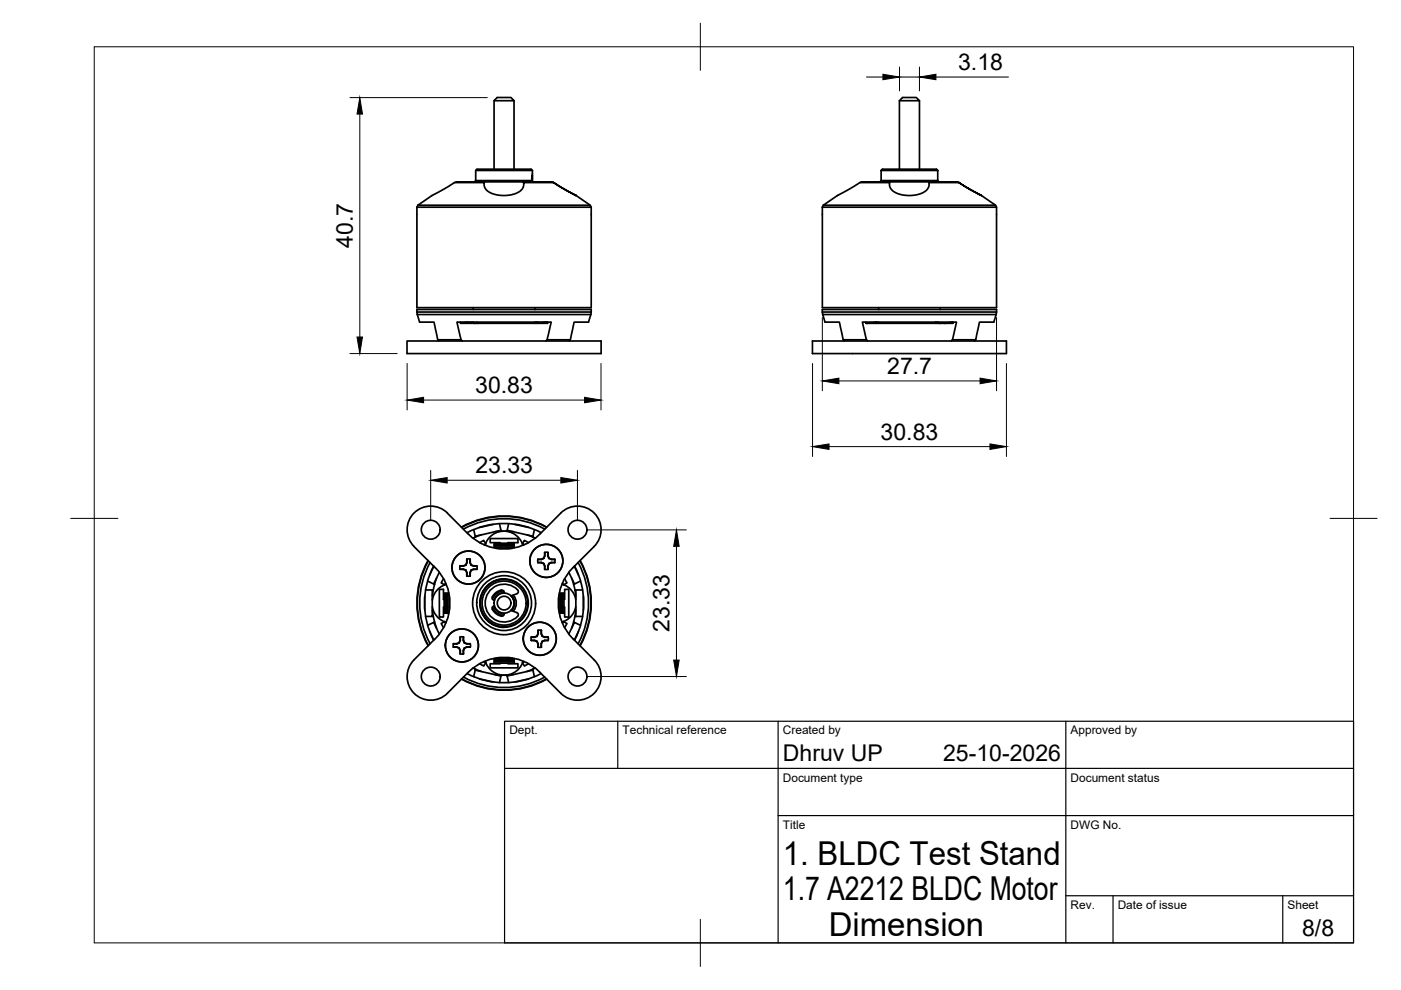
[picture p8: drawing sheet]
<svg xmlns="http://www.w3.org/2000/svg" width="297mm" height="210mm" viewBox="0 0 297 210" stroke-linecap="round" stroke-linejoin="round" font-family="sans-serif">
<!-- layer: Visible -->
<g fill="none" stroke="#000" stroke-width=".36">
<path d="M96.4 38.7l.4-.1h6l-.1 .1M100.9 36.1v2.2l-.3 .3M100.9 36.1l.2-.2h11.5l.3 .2M100.9 36.1h12M100.9 38.3h11.7M102.8 38.6h8.1l.1 .1M104.8 21.4h4.2l-.7-.7h-2.9l-.6 .7v14.5M109 21.4v14.5M110.9 38.6h6l.4 .1M112.7 37.8l.2 .5M112.8 37.3h.1M112.8 38.4l.1 .2"/>
<path d="M112.9 36.1l-.1 1.5M112.9 37.3v.6l-.1-.5M112.9 37.9v.6M113.1 38.5v.1M116.9 38.6l.5 .1 4.8 2.8-4.2-2.4a1.79 1.79 0 0 0-1.6-.4h-5.4v.9l-.8 1-1.3 .6-1.8 .3-2-.2-1.6-.7-.7-.8-.1-1.1h-5.4a1.79 1.79 0 0 0-1.6 .4l-4.1 2.3-3 2.1M182.3 38.7l.5-.1h5.9l-.1 .1M186.8 36.1l.3-.2h11.4l.3 .2M186.8 36.1h12M186.8 38.3h12M186.8 38.3l-.3 .3M186.8 36.1v2.2M188.7 38.6h8.1l.2 .1"/>
<path d="M190.7 21.4h4.2l-.6-.7h-2.9l-.7 .7v14.5M194.9 21.4v14.5M196.8 38.6h6l.5 .1M198.8 38.3l.3 .3M198.8 36.1v2.2M202.8 38.6l.5 .1M203.3 38.7l4.8 2.8-4.2-2.4a1.79 1.79 0 0 0-1.5-.4h-5.4l-.2 1.1-.7 .8-1.3 .6-1.8 .3-2-.2-1.4-.6-.9-.9-.1-1.1h-5.4a1.79 1.79 0 0 0-1.5 .4l-4.2 2.3-2.9 2.1M88.4 43.9v21.3h36.9v-21.3M88.6 43.5h36.5l.2 .4h-36.9M88.6 43.5l-.2 .4M122.2 41.5l2.9 2M174.3 43.9v21.3h37v-21.3"/>
<path d="M174.6 43.5h36.5l.2 .4h-37M174.6 43.5l-.3 .4M208.1 41.5l3 2M86.3 72.3h41.1v2.7h-41.1zM88.4 66.2h36.9M88.4 66.2v-.6h36.9v.6M88.4 66.2l.1 .5M88.5 66.7h36.8M88.5 66.7l.5 1.6h3l.8 3.7h4.9l-.8-3.7h20l-.9 3.7h4.9l.8-3.7h3.1l.5-1.6M92.8 72l.2 .3M97.6 68.3v.3h18.5v-.3M97.6 68.4l.1 .1"/>
<path d="M97.7 72l.3 .3M97.7 68.5h.1M99.3 68.3l-1.6 .2M100.3 65.2v.4M100.4 68.3l-2.7 .3M101 68.3l.3 .2-.8 .1M101.3 68.5v.1M113.4 65.2v.4M114 68.3l.3 .2M114 68.3h-.6v.3M114.1 68.4h-.7M115.8 68.3l-1.5 .2"/>
<path d="M116 72l-.3 .3M116.1 68.4l-1.9 .2M120.9 72l-.2 .3M125.3 66.2v.5M172.3 72.3h41.1v2.7h-41.1zM174.3 66.2h37M174.3 66.2v-.6h37v.6M174.3 66.2l.1 .5M174.4 66.7h36.8M174.4 66.7l.5 1.6h3.1l.8 3.7h4.9l-.9-3.7h20l-.9 3.7h5l.8-3.7h3l.5-1.6M178.8 72l.2 .3M183.6 68.5l2.3-.2-.4 .1-1.9 .2"/>
<path d="M183.6 68.3v.3M183.7 72l.3 .3M185.8 68.4l-.3 .2M186.3 68.4h-.5M186.3 68.5h-.7M186.3 65.2v.4M186.3 68.3v.3M198.4 68.3v.1M198.9 68.3l-.5 .1 .3 .2M199.3 65.2v.4M201.9 68.4l-2.8 .2M201.9 68.4l-1.8 .2"/>
<path d="M201.9 72l-.2 .3M201.9 68.4h.1M202 68.3v.3h-18.4M206.9 72l-.3 .3M211.3 66.2l-.1 .5M90.8 118.8a18.5 18.5 0 0 0 0 18.1M90.8 118.9a18.4 18.4 0 0 0 0 18M91.2 119.3a17.9 17.9 0 0 0 0 17.2M94.8 108.8l4.5 4.5a10.7 10.7 0 0 0 15.1 0l4.5-4.5a5 5 0 0 1 7.1 0 5 5 0 0 1 0 7.1l-4.5 4.4a10.7 10.7 0 0 0 0 15.1l4.5 4.5a5 5 0 0 1 0 7.1 5 5 0 0 1-7.1 0l-4.5-4.5M94.9 108.8a5 5 0 0 0-7.1 0 5 5 0 0 0 0 7.1l4.4 4.4M97.8 111.8a18.5 18.5 0 0 1 18.1 0M98.3 112.2a17.9 17.9 0 0 1 17.2 0"/>
<path d="M98.7 119.8h.1M99 118.5h.7M99 118.5v.8l-.3 .5-.5 .2h-.7v.7M99 119.3h.1M99 118.5v.8l-.2 .5-.6 .2M99 112.9a16.9 16.9 0 0 1 15.7 0M99.6 118.5v.8l.3 .5 .5 .2h.7M99.7 118.5v.8l.2 .5 .5 .2h.7v.7M99.7 119.3h-.1M99.9 119.8h.1M100.4 120h.1M100.4 112.3l.4 1.4 5.4-1.2"/>
<path d="M100.8 113.7v.2M101.7 115.1l.9-.5 .4 .7-.4 .2M102.1 113.4l-1.8 .7M102.9 115.4l-.1 .2M103 115.2l.7-1.2 1-.8 1.4-.5 1-.1 1.2 .3 1.4 .8 .8 1.1 .4 .8M104.6 111.2l-2.9 .6M104.9 116h4M104.9 115.7h4M104.9 115.5h4M104.9 116l-.1 .2M104.9 115.5l-.1-.2 .1-.1h4l.1 .1-.1 .2M104.9 115.7l-.1 .1 .1 .2"/>
<path d="M104.9 115.4l-.1 .2 .1 .1M105.1 116.3h3.5M105.9 111.1l.3 1.4M106.1 115.2v-.1h-2.2v-.9h5.9v.9h-2.1v.1M106.2 112.5l.1 .1M106.3 112.6l-1.4 .1M106.3 112.6h1.2M107.5 112.6l1.4 .1M107.5 112.5v.1M107.8 111.1l-.3 1.4 5.5 1.2M108.9 116l.1 .2M108.9 115.7l.1 .1-.1 .2"/>
<path d="M108.9 115.4l.1 .2-.1 .1M109.2 111.2l2.9 .6M111.7 113.4l1.8 .7M112.1 115.1l-.9-.5-.5 .7 .4 .2M113 113.7l-.1 .2M113.3 112.3l-.3 1.4M114 119.2h.8M114 118.6h.8M114 118.5v.8h.7l.6 .2 .2 .5v.7M114 118.6h.7l.6-.2 .2-.6v-.7h.2h.5v.7l.2 .6 .5 .2h.7M114.7 119.3l.6 .2M115.3 119.5l.2 .5"/>
<path d="M115.3 118.4h.1M115.5 117.8v.1M115.5 117.1v.8l-.2 .5-.6 .2M115.9 111.8a18.4 18.4 0 0 0-18 0M116.1 117.1v.8l.3 .5 .5 .2h.7M116.2 117.8l-.1 .1M116.4 119.5h.1M116.4 118.4h.1M116.9 119.2v.1M116.9 118.6h.1M117.6 118.5v.8h-.7l-.5 .2-.2 .5v.7M117.6 119.2h-.7l-.5 .3-.3 .5v.7"/>
<path d="M122.6 119.3a17.9 17.9 0 0 1 0 17.2M122.9 118.9a18.4 18.4 0 0 1 0 17.9M123 118.8a18.5 18.5 0 0 1 0 18.1M90.1 126.4v3M90.2 125.1h1.6M91.1 133.8l.9 1.9M91.7 128.7l.4 1.3 .7 .8 1.4 1M91.7 125.1v5.6h-1.5M91.7 130.7h.1M91.7 129.3l.4 2.6M91.9 125.1l-.2 1.3M91.9 120a16.9 16.9 0 0 0 0 15.7"/>
<path d="M91.9 123.8l.2 .1M91.9 132l-1.2 .6M91.9 132l1.2 2.4M92 120.1l-.9 1.9M92.1 131.9l-.2 .1M92.1 131.9l.5 1.3M92.2 135.4l-4.4 4.5a5 5 0 0 0 0 7.1 5 5 0 0 0 7.1 0M92.3 120.3a10.7 10.7 0 0 1 0 15.1M92.6 122.6l-.7 2.5M93.1 121.4l-1.2 2.4-1.2-.6M94 122.7l-.5 .9 .8 .4 .2-.4M94.2 127.1h-.2v-2.1h-.8v5.8h.8v-2.1h.2"/>
<path d="M94.2 129.9l.1 .1 .1-.1 .2 .1 .1-.1 .5 .1M94.3 131.9h.3M94.4 125.9v4M94.5 132.1l-.2-.3-.8 .4 .5 .9M94.6 123.9l-1.1 .5-.8 .7-.7 1-.3 1.1M94.7 125.9v4M94.7 125.9l-.4-.2-.1 .2v4M95 125.9v4M95.2 125.8l-.5 .1M95.2 126.1v3.5M96.1 137.2h.7l.6 .2 .2 .5v.8M96.1 137.2h.7l.5 .2 .2 .5 .1 .7h.7"/>
<path d="M96.1 136.5v.7M96.8 136.5h.1M96.8 137.2h.1M97.3 136.3h.1M97.4 137.4h-.1M97.5 120h.8M97.5 120.7h.8M97.5 120.7h.7l.5 .2 .3 .5v.7l.2 .1 .5-.1v-.7l.2-.5 .5-.2h.7M97.5 135.8h.1M97.6 135.1v.7l-.2 .5-.6 .2h-.7M97.6 137.9h-.1M98.2 135.1l.1 .7"/>
<path d="M98.2 135.8l.3 .5M98.2 137.9h.1M98.2 120.7l.6 .2M98.3 135.1v.7l.2 .5 .5 .2h.7l.1 .2-.1 .5h-.7l-.5 .2-.2 .5v.7M98.3 135.1h-.8v.7l-.2 .5-.5 .2h-.7M98.4 136.3l.6 .2M98.4 137.4h.1M98.7 120.9l.3 .5M99 121.4v.7M99 136.5h.7M99 137.2h.7M99 137.2l-.6 .2-.2 .5v.8"/>
<path d="M99.6 121.4h.1M99.9 120.9h.1M100.4 120.7h.1M101.1 120.7h-.7l-.5 .2-.3 .5v.7M104.4 128.7a2.59 2.59 0 0 0 2.4 1.8M104.7 127.2l.1 .1M104.7 128.5a2.25 2.25 0 0 0 2.2 1.6M104.8 139.6l.1 .2M104.8 128.5h-.1a.46 .46 0 0 0-.3 .7 2.83 2.83 0 0 0 1.9 1.4M104.9 139.8h4M104.9 139.8l-.1 .1 .1 .2M105.1 139.5h3.5"/>
<path d="M106.3 125.1a.48 .48 0 0 1 .6 .5M106.3 125.1a2.31 2.31 0 0 0-1.9 1.9l.3 .2M106.8 125.3a2.59 2.59 0 0 0-2.4 1.8M106.9 125.8v-.2a2.25 2.25 0 0 0-2.2 1.6M106.9 130v.2a.48 .48 0 0 1-.6 .4M106.9 122.7a5.1 5.1 0 0 0-5.2 5.2 5.1 5.1 0 0 0 5.2 5.1M108.3 126.3a2.13 2.13 0 0 1 0 3.1l1.3 .5M108.5 126.3a2.25 2.25 0 0 1 0 3.2M108.8 126.2a2.59 2.59 0 0 1 0 3.4M108.9 139.8l.1 .1-.1 .2M109 139.6l-.1 .2M109.6 125.9l-1.3 .5"/>
<path d="M109.6 125.9l.3-.5a4 4 0 0 0-5.8-.4 4 4 0 0 0 0 5.8 4 4 0 0 0 5.8-.4l-.3-.5M112.6 135.8h.7l.6 .2 .2 .5v.7M113.3 135.1h.1M113.3 135.8h.1M113.8 134.9h.1M113.9 136h-.1M114 134.4h.1M114.1 133.6v.8l-.2 .5-.6 .2h-.7M114.1 136.5h-.1M114.7 133.6l.1 .8M114.7 134.4l.3 .5M114.7 136.5h.1"/>
<path d="M115 134.9l.5 .2M115 136h.1M115.5 120v.7M115.5 135.1h.7M115.5 135.8h.7M115.5 135.8l-.5 .2-.3 .5v.7M116.1 120h.1M116.2 135.1h-.7l-.5-.2-.2-.5v-.8h-.5h-.3v.8l-.2 .5-.5 .2h-.7v.5v.2l1.2 .2 .2 .5v.7h.8v-.7l.2-.5 .5-.2h.7M116.2 120.7h-.7M116.2 135.1v.7M118.5 126.1v3.5M118.6 125.8l.2 .1"/>
<path d="M118.8 125.9l.1-.2 .2 .2M118.8 125.9v4M119 125.9v4M119.1 125.9l.1-.2 .1 .2M119.2 123.8l.2 .1M119.3 132.1l.2-.3 .7 .4-.5 .9M119.3 125.9l.3-.1v4.1M119.3 125.9v4M119.4 131.8l-.3 .1M119.5 124l1.5 1 .6 .8 .5 1.3M119.6 127.1h.1v-2.1h.9v5.8h-.9v-2.1h-.1M119.6 129.9l-.1 .1-.2-.1-.1 .1-.1-.1-.5 .1"/>
<path d="M119.7 122.7l.5 .9-.7 .4-.2-.4M120.6 121.4l1.2 2.4M121.2 122.6l.7 2.5M121.6 131.9l-.4 1.3M121.6 131.9l.2 .1M121.8 120.1l.9 1.9M121.8 123.8l-.2 .1M121.8 120a16.9 16.9 0 0 1 0 15.7M121.9 125.1l.2 1.3M121.9 125.1h.2M121.9 130.7h1.6M122.1 129.3l-.5 2.6"/>
<path d="M122.1 128.6l-.3 1.1-.7 1-.8 .7-.8 .4M122.7 133.8l-.9 1.9M123.1 132.6l-1.3-.6-1.2 2.4M123.1 123.2l-1.3 .6M123.5 125.1h-1.4v5.6M123.7 126.4v3M97.8 144a18.5 18.5 0 0 0 18.1 0M98.3 143.6a17.9 17.9 0 0 0 17.2 0M99 142.8a16.9 16.9 0 0 0 15.7 0M99.3 142.5l-4.5 4.5M99.3 142.5a10.7 10.7 0 0 1 15.1 0M100.3 141.6l.5 .3"/>
<path d="M100.8 142.1l5.4 1.2-.3 1.4M100.8 142.1l-.4 1.4M100.8 141.9v.2M100.8 141.9l1.3 .5M101.7 143.9l2.9 .7M102.6 140.3l.4 .2-.4 .7-.9-.5M102.9 140.2l.1 .3M103 140.5l.7 1.1 .7 .7 1.1 .6 1.1 .3 1.1-.1 1.3-.5 1.1-.9 .7-1.2M104.9 140.6h4M104.9 140.1h4M104.9 140.3h4M104.9 140.1l-.1 .1 .1 .1"/>
<path d="M104.9 140.3l-.1 .1 .1 .2M106.1 140.6v.1h-2.2v.9h5.9v-.9h-2.1v-.1M106.3 143.1l-.1 .2M107.5 143.1v.2M107.5 143.3l5.5-1.2 .3 1.4M107.5 143.3l.3 1.4M108.9 143l-2 .1-2-.1M108.9 140.1l.1 .1-.1 .1M108.9 140.3l.1 .1-.1 .2M110.9 140.2l-.1 .2M111.1 140.3l-.4 .2 .5 .7 .9-.5M112.1 143.9l-2.9 .7"/>
<path d="M112.9 141.9l.1 .2M113 141.9l-1.3 .5M113.5 141.6l-.5 .3M115.9 143.9a18.4 18.4 0 0 1-18 0"/>
<circle cx="91.3" cy="112.3" r="2"/>
<circle cx="115.8" cy="118.9" r="3.5"/>
<circle cx="122.4" cy="112.3" r="2"/>
<circle cx="97.9" cy="136.8" r="3.5"/>
<circle cx="99.3" cy="120.3" r="3.5"/>
<circle cx="106.9" cy="127.9" r="6.7"/>
<circle cx="106.9" cy="127.9" r="5.1"/>
<circle cx="106.9" cy="127.9" r="5"/>
<circle cx="106.9" cy="127.9" r="4.7"/>
<circle cx="106.9" cy="127.9" r="1.45"/>
<circle cx="106.9" cy="127.9" r="2.13"/>
<circle cx="106.9" cy="127.9" r="5.8"/>
<circle cx="114.4" cy="135.4" r="3.5"/>
<circle cx="91.3" cy="143.5" r="2"/>
<circle cx="122.4" cy="143.5" r="2"/>
</g>
<!-- layer: BORDER -->
<path d="M20 9.9h267v190h-267zM148.5 4.9v10M15 109.9h10M282 109.9h10M148.5 194.9v10" fill="none" stroke="#000" stroke-width=".21"/>
<!-- layer: TITLEBLOCK -->
<path d="M107 152.9h180v47h-180zM131 152.9v10M165 152.9v47M226 152.9v47M107 162.9h180M165 172.9h122M226 189.9h61M236 189.9v10M272 189.9v10" fill="none" stroke="#000" stroke-width=".25"/>
<!-- layer: FD_Dimensions -->
<g fill="none" stroke="#000" stroke-width=".21">
<path d="M183.7 16.3h3.5M190.7 14.2v5.1M190.7 16.3h4.2M194.9 14.2v5.1M198.4 16.3h15.4M74.2 20.7h29.1M76.3 24.2v47.3M74.2 75h10M86.3 77.1v9.8M127.4 77.1v9.8M172.3 77.1v19.7M174.3 67.3v15.6"/>
<path d="M211.3 67.3v15.6M213.4 77.1v19.7M89.8 84.8h34.1M91.3 99.7v10.5M122.4 99.7v10.5M175.8 94.7h34.1M177.9 80.8h29.9M94.8 101.8h24.1M124.5 112.3h21M143.4 115.8v24.1M124.5 143.4h21"/>
</g>
<g fill="#000" stroke="#000" stroke-width=".21">
<path d="M187.2 15.7l3.5 .6-3.5 .6zM194.9 16.3l3.5-.6v1.2zM76.3 20.7l.6 3.5h-1.2zM75.7 71.5h1.2l-.6 3.5zM86.3 84.8l3.5-.6v1.2zM123.9 84.2l3.5 .6-3.5 .6zM172.3 94.7l3.5-.6v1.2zM174.3 80.8l3.6-.6v1.2zM207.8 80.2l3.5 .6-3.5 .6zM209.9 94.1l3.5 .6-3.5 .6zM91.3 101.8l3.5-.5v1.1zM118.9 101.3l3.5 .5-3.5 .6z"/>
<path d="M143.4 112.3l.6 3.5h-1.2zM142.8 139.9h1.2l-.6 3.5z"/>
</g>
<g font-size="7">
<text x="166" y="183.4">1. BLDC Test Stand</text>
<text x="166" y="190.9">1.7 A2212 BLDC Motor</text>
<text x="175.7" y="198.4">Dimension</text>
</g>
<g font-size="4.9">
<text x="203.1" y="14.9">3.18</text>
<text x="74.8" y="52.5" transform="rotate(-90 74.8 52.5)">40.7</text>
<text x="100.8" y="83.3">30.83</text>
<text x="188.1" y="79.4">27.7</text>
<text x="186.7" y="93.2">30.83</text>
<text x="100.8" y="100.4">23.33</text>
<text x="142" y="134" transform="rotate(-90 142 134)">23.33</text>
<text x="166" y="161.4">Dhruv UP</text>
<text x="200" y="161.4">25-10-2026</text>
<text x="276.1" y="198.6">8/8</text>
</g>
<g font-size="2.5">
<text x="108" y="155.7">Dept.</text>
<text x="132" y="155.7">Technical reference</text>
<text x="166" y="155.7">Created by</text>
<text x="227" y="155.7">Approved by</text>
<text x="166" y="165.7">Document type</text>
<text x="227" y="165.7">Document status</text>
<text x="166" y="175.7">Title</text>
<text x="227" y="175.7">DWG No.</text>
<text x="227" y="192.7">Rev.</text>
<text x="237" y="192.7">Date of issue</text>
<text x="273" y="192.7">Sheet</text>
</g>
</svg>
